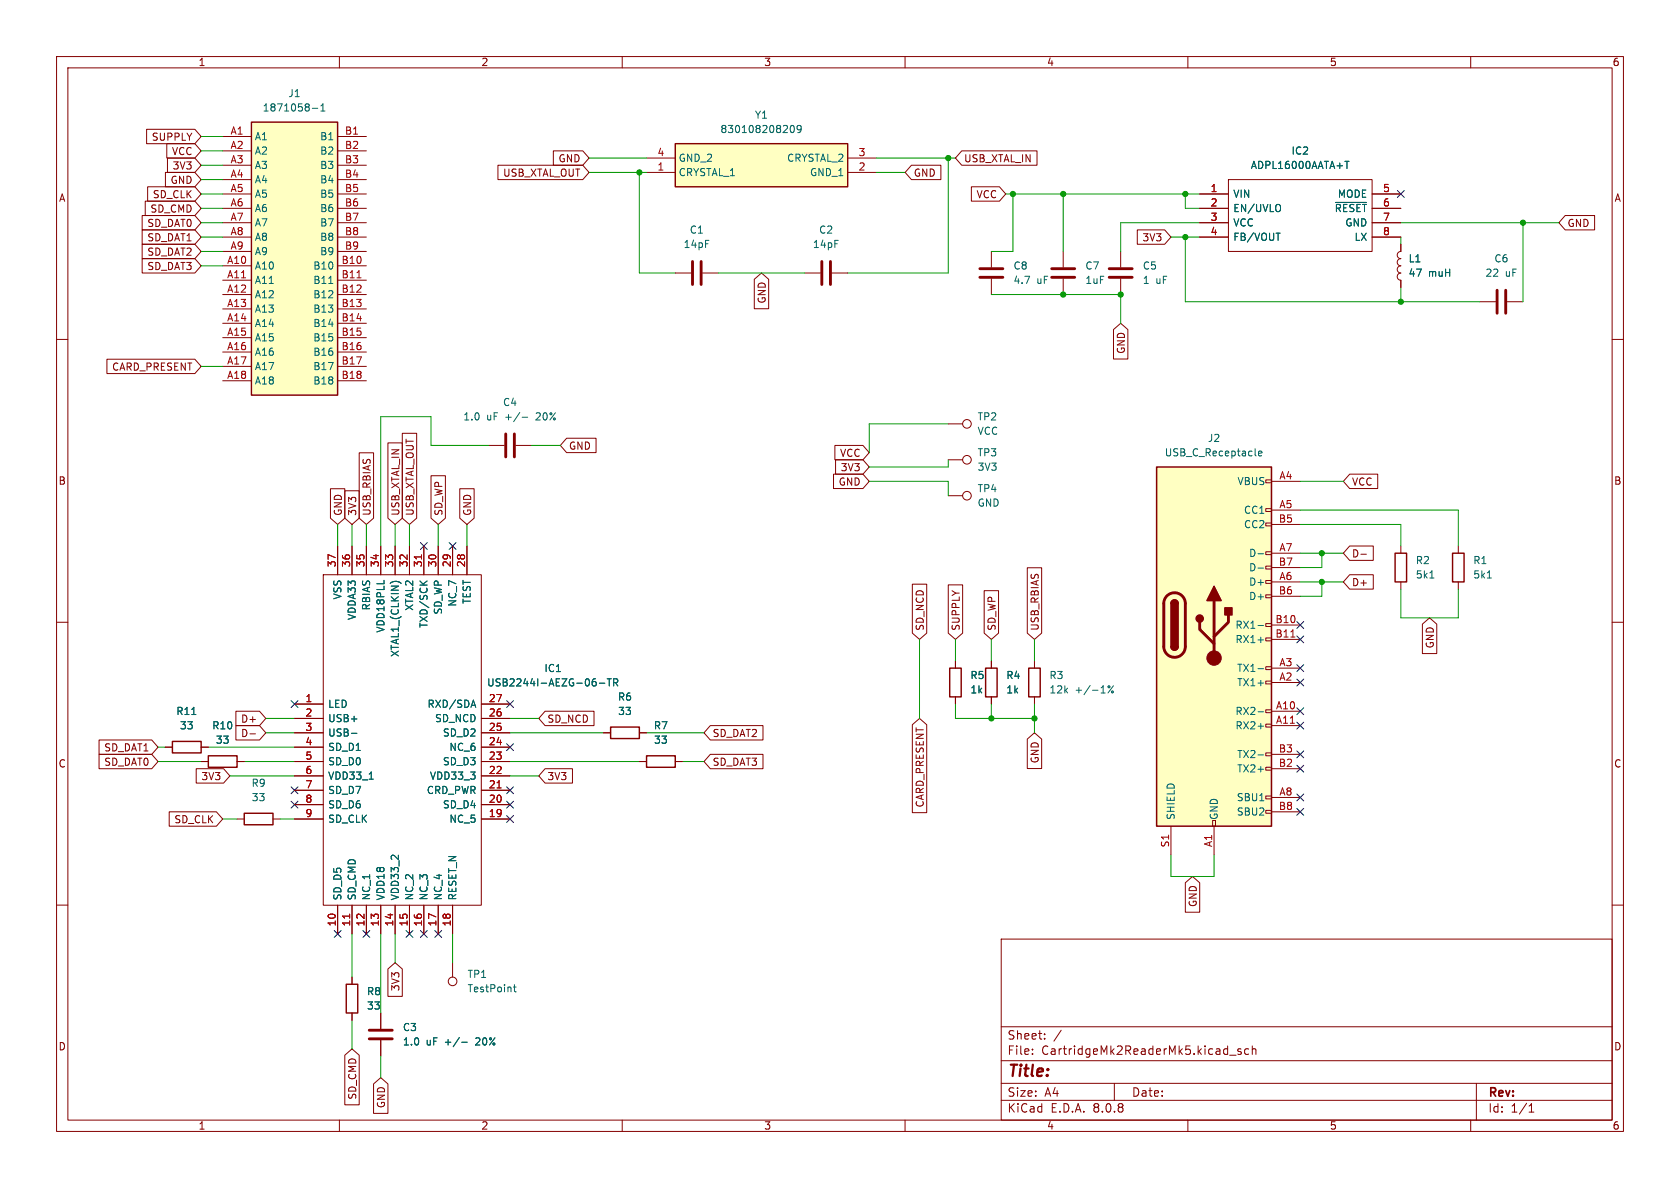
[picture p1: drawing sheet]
<svg xmlns="http://www.w3.org/2000/svg" width="297mm" height="210mm" viewBox="0 0 297 210" stroke-linecap="round" stroke-linejoin="round" font-family="sans-serif">
<g fill="none" stroke="#840000" stroke-width=".18">
<path d="M10 10h277v190h-277zM12 12h273v186h-273zM60 10v2M110 10v2M160 10v2M210 10v2M260 10v2M212.1 34.3h5.1M212.1 36.8h5.1M212.1 39.4h5.1M217.2 31.8h25.4v12.7h-25.4zM242.6 34.3h5"/>
<path d="M242.6 36.8h5M242.6 39.4h5M175.3 44.5v2.7M175.3 49.3v2.8M188 44.5v2.7M188 49.3v2.8M198.1 44.5v2.7M198.1 49.3v2.8M212.1 41.9h5.1M242.6 41.9h5M247.6 43.2v1.3a.64 .64 0 0 0-.6 .6 .64 .64 0 0 0 .6 .6M247.6 45.7a.64 .64 0 0 0-.6 .7 .64 .64 0 0 0 .6 .6 .64 .64 0 0 0-.6 .6 .64 .64 0 0 0 .6 .7 .64 .64 0 0 0-.6 .6 .64 .64 0 0 0 .6 .6v1.3"/>
<path d="M261.6 53.3h2.8M266.4 53.3h2.8M10 60h2M167.6 74.9h2.6M285 60h2M167.6 81.3h2.6M247.6 96.5v1.3M257.8 96.5v1.3M10 110h2M182.9 116.8v1.3M247.6 102.9v1.2M257.8 102.9v1.2"/>
<path d="M285 110h2M29.2 132.1h1.3M35.6 132.1h1.2M35.6 134.6h1.2M41.9 134.6h1.3M182.9 123.2v1.3M10 160h2M62.2 172.7v1.3M62.2 179.1v1.2M67.3 179.1v2.8M80 170.2v2.5M177 166h108v32h-108z"/>
<path d="M285 160h2M60 198v2M67.3 183.9v2.8M110 198v2M160 198v2M177 194.5h108M177 191.5h108M177 187.5h108M177 181.5h108M182.5 186.3v.1M182.5 185.5v.1M184.7 183.6v.1"/>
<path d="M184.7 182.8v.1M187.6 182.1l-1.3 2M197 191.5v3M210 198v2M217.4 186.5h1.1M219.4 185.5l-.4-.1-.2 .2 .1 .2 .5 .2v.3h-.6M220.7 185.5l-.4-.1-.3 .3v.4l.2 .2h.5M221.4 185.5l.2-.1 .4 .1v.9M221.4 184.9v1.5M260 198v2M261 191.5v6.5M270.3 196.6h.9"/>
<path d="M270.3 195.5l.4-.4v1.5"/>
<circle cx="170.9" cy="74.9" r=".76"/>
<circle cx="170.9" cy="81.3" r=".76"/>
<circle cx="80" cy="173.5" r=".76"/>
</g>
<path d="M246.6 97.8h2.1v5.1h-2.1zM256.8 97.8h2v5.1h-2zM181.9 118.1h2v5.1h-2zM30.5 131.1h5.1v2h-5.1zM36.8 133.6h5.1v2h-5.1zM61.2 174h2v5.1h-2z" fill="none" stroke="#840000" stroke-width=".25"/>
<g fill="none" stroke="#006464" stroke-width=".18">
<path d="M226.2 36.2a.9 .9 0 0 1 0 1.1M236.1 35.8h5.5M237.8 28.5h.7M238.1 28.5v1.3M225.6 41.2h.7M252.8 102.2h.7M262.9 102.2h.8M33.9 126.3h.7M194.7 122.5h.7M196.8 121.2l-.9 1.3M90.8 174.5h.4M90.9 174.1v1l.3 .2"/>
<path d="M81.6 184.2h1"/>
<circle cx="196.1" cy="121.4" r=".18"/>
<circle cx="196.7" cy="122.3" r=".18"/>
</g>
<path d="M173.2 47.5h4.1M173.2 49h4.1M185.9 47.5h4.1M185.9 49h4.1M196.1 47.5h4.1M196.1 49h4.1M264.7 51.3v4.1M266.2 51.3v4.1M65.3 183.6h4M65.3 182.1h4" fill="none" stroke="#840000" stroke-width=".51"/>
<path d="M44.4 21.6h15.3v48.3h-15.3z" fill="#ffffc2"/>
<path d="M44.4 21.6h15.3v48.3h-15.3z" fill="none" stroke="#840000" stroke-width=".25"/>
<g fill="none" stroke="#840000" stroke-width=".18">
<path d="M39.4 24.1h5M39.4 26.7h5M39.4 29.2h5M39.4 31.8h5M39.4 34.3h5M39.4 36.8h5M39.4 39.4h5M59.7 24.1h5.1M59.7 26.7h5.1M59.7 29.2h5.1M59.7 31.8h5.1M59.7 34.3h5.1"/>
<path d="M59.7 36.8h5.1M59.7 39.4h5.1M39.4 47h5M39.4 49.5h5M39.4 52.1h5M39.4 54.6h5M39.4 57.2h5M39.4 59.7h5M39.4 41.9h5M39.4 44.5h5M59.7 47h5.1M59.7 49.5h5.1"/>
<path d="M59.7 52.1h5.1M59.7 54.6h5.1M59.7 57.2h5.1M59.7 59.7h5.1M59.7 41.9h5.1M59.7 44.5h5.1M39.4 62.2h5M39.4 64.8h5M39.4 67.3h5M59.7 62.2h5.1M59.7 64.8h5.1M59.7 67.3h5.1"/>
</g>
<path d="M55.2 19.1h1M56.7 19.6h.8M56.7 18.7l.4-.3v1.2M58.1 50.1h.7" fill="none" stroke="#006464" stroke-width=".18"/>
<path d="M63.1 49.1h.7" fill="none" stroke="#a90000" stroke-width=".18"/>
<path d="M204.5 82.6h20.3v63.5h-20.3z" fill="#ffffc2"/>
<g fill="none" stroke="#840000" stroke-width=".18">
<path d="M119.4 48.3h2.8M124.2 48.3h2.8M142.2 48.3h2.8M147.1 48.3h2.8M86.4 78.7h2.8M91.2 78.7h2.8M223.8 97.5h1v.5h-1zM223.8 92.5h1v.5h-1zM223.8 89.9h1v.5h-1zM223.8 84.8h1v.5h-1zM224.8 85.1h5.1M224.8 90.2h5.1"/>
<path d="M224.8 97.8h5.1M224.8 92.7h5.1M223.8 117.9h1v.5h-1zM223.8 112.8h1v.5h-1zM223.8 110.2h1v.5h-1zM223.8 105.2h1v.5h-1zM223.8 102.6h1v.5h-1zM223.8 100.1h1v.5h-1zM224.8 118.1h5.1M224.8 102.9h5.1M224.8 110.5h5.1M224.8 113h5.1"/>
<path d="M224.8 105.4h5.1M224.8 100.3h5.1M106.7 129.5h1.2M113 134.6h1.3M113 129.5h1.3M119.4 134.6h1.2M223.8 135.6h1v.5h-1zM223.8 133.1h1v.5h-1zM223.8 128h1v.5h-1zM223.8 125.5h1v.5h-1zM223.8 120.4h1v.5h-1zM224.8 125.7h5.1"/>
<path d="M224.8 128.3h5.1M224.8 120.7h5.1M224.8 135.9h5.1M224.8 133.4h5.1M207 146.1v5M214.4 145h.5v1.1h-.5zM214.6 146.1v5M223.8 143.3h1v.5h-1zM223.8 140.7h1v.5h-1zM224.8 141h5.1M224.8 143.5h5.1"/>
</g>
<path d="M204.5 82.6h20.3v63.5h-20.3zM207 114.3a.64 .64 0 0 0 .6 .6 .64 .64 0 0 0 .7-.6M207 106.7a.64 .64 0 0 1 .6-.7 .64 .64 0 0 1 .7 .7M107.9 128.5h5.1v2.1h-5.1zM114.3 133.6h5.1v2h-5.1z" fill="none" stroke="#840000" stroke-width=".25"/>
<path d="M122.4 46.2v4.1M124 46.2v4.1M145.3 46.2v4.1M146.8 46.2v4.1M89.4 76.7v4.1M90.9 76.7v4.1M206.3 105.3a1.9 1.9 0 0 1 2.1-.4 1.9 1.9 0 0 1 1.1 1.8v7.6a1.91 1.91 0 0 1-1.9 1.9 1.91 1.91 0 0 1-1.9-1.9v-7.8l.2-.6zM212.1 110v1.3l2.5 2.5M214.6 106.2v10.1M217.2 108.7v1.3l-2.6 2.5" fill="none" stroke="#840000" stroke-width=".51"/>
<g fill="#840000" stroke="#840000" stroke-width=".25">
<path d="M207 114.3h1.3a.64 .64 0 0 1-.7 .6 .64 .64 0 0 1-.6-.6z"/>
<path d="M207 106.7h1.3v7.6h-1.3z"/>
<path d="M207.2 106.2a.64 .64 0 0 1 .7-.1 .64 .64 0 0 1 .4 .6h-1.3z"/>
<path d="M214.6 103.6l1.3 2.6h-2.5z"/>
<path d="M216.5 107.4h1.3v1.3h-1.3z"/>
<circle cx="212.1" cy="109.3" r=".63"/>
</g>
<circle cx="214.6" cy="116.3" r="1.27" fill="#840000" stroke="#840000" stroke-width=".18"/>
<path d="M92.3 73.8h1M222.4 97.9h1M222.5 80.2l.6-.2-.1-.2-.3-.1-.2 .2 .1 .6h.4M222.4 118.2h1M222.4 110.6h1M222.4 113.1h1M222.4 100.4h1M222.4 125.8h1M222.4 128.4h1M222.4 133.4h1" fill="none" stroke="#006464" stroke-width=".18"/>
<path d="M228.2 112.6h.7" fill="none" stroke="#a90000" stroke-width=".18"/>
<path d="M119.4 25.4h30.5v7.6h-30.5z" fill="#ffffc2"/>
<path d="M119.4 25.4h30.5v7.6h-30.5zM167.9 118.1h2v5.1h-2zM174.2 118.1h2.1v5.1h-2.1zM43.2 143.8h5.1v2h-5.1z" fill="none" stroke="#840000" stroke-width=".25"/>
<g fill="none" stroke="#840000" stroke-width=".18">
<path d="M25.1 38.1h9.3l1.2 1.3-1.2 1.2h-9.3zM25.7 35.6h8.7l1.2 1.2-1.2 1.3h-8.7zM25.9 22.9h8.5l1.2 1.2-1.2 1.3h-8.5zM26.1 33h8.3l1.2 1.3-1.2 1.3h-8.3zM29.2 30.5h5.2l1.2 1.3-1.2 1.2h-5.2zM29.5 25.4h4.9l1.2 1.3-1.2 1.2h-4.9zM29.6 27.9h4.8l1.2 1.3-1.2 1.3h-4.8zM88 29.2h15l1.1 1.3-1.1 1.3h-15zM97.8 26.7h5.2l1.1 1.2-1.1 1.3h-5.2zM114.3 30.5h5.1M114.3 27.9h5.1M149.9 30.5h5"/>
<path d="M149.9 27.9h5M161.1 29.2h5.2v2.6h-5.2l-1.1-1.3zM170 26.7h13.3v2.5h-13.3l-1.1-1.3zM171.7 33h5l1.1 1.3-1.1 1.3h-5zM212.1 34.3h5.1M212.1 36.8h5.1M212.1 39.4h5.1M242.6 34.3h5M242.6 36.8h5M242.6 39.4h5M276.7 38.1h5.2v2.5h-5.2l-1.1-1.2zM25.1 40.6h9.3l1.2 1.3-1.2 1.3h-9.3z"/>
<path d="M25.1 43.2h9.3l1.2 1.3-1.2 1.2h-9.3zM25.1 45.7h9.3l1.2 1.3-1.2 1.3h-9.3zM133.3 49.4l1.3-1.1 1.3 1.1v5.2h-2.6zM196.8 58.3l1.3-1.1 1.3 1.1v5.2h-2.6zM201.1 40.6h4.8l1.1 1.3-1.1 1.3h-4.8zM212.1 41.9h5.1M242.6 41.9h5M247.6 43.2v1.3M247.6 49.5v1.3M18.9 63.5h15.5l1.2 1.3-1.2 1.2h-15.5zM68.6 78.3h2.5v13.3l-1.3 1.1-1.2-1.1zM71.1 76.6h2.6v15l-1.3 1.1-1.3-1.1z"/>
<path d="M100.2 77.5h5.2v2.5h-5.2l-1.1-1.3zM147.6 78.7h5l1.1 1.3-1.1 1.3h-5zM58.4 86.4h2.6v5.2l-1.3 1.1-1.3-1.1zM59.7 96.5v5.1M61 86.8h2.5v4.8l-1.3 1.1-1.2-1.1zM62.2 96.5v5.1M63.5 80h2.5v11.6l-1.2 1.1-1.3-1.1zM64.8 96.5v5.1M67.3 96.5v5.1M69.8 96.5v5.1M72.4 96.5v5.1M74.9 96.5v5.1"/>
<path d="M76.2 84.1h2.5v7.5l-1.2 1.1-1.3-1.1zM77.5 96.5v5.1M80 96.5v5.1M81.3 86.4h2.5v5.2l-1.3 1.1-1.2-1.1zM82.5 96.5v5.1M147.4 83.8h5.2l1.1 1.3-1.1 1.3h-5.2zM147.7 81.3h4.9l1.1 1.3-1.1 1.2h-4.9zM167.6 87.6h2.6M238.6 83.8h5v2.6h-5l-1.1-1.3zM238.6 96.5h4.2v2.6h-4.2l-1.1-1.3zM240.6 98h1M57.1 101.6h28v58.4h-28z"/>
<path d="M161.3 103.3h2.5v8.6l-1.2 1.1-1.3-1.1zM167.6 103.4h2.6v8.5l-1.3 1.1-1.3-1.1zM168.9 116.8v1.3M174 104.4h2.5v7.5l-1.2 1.1-1.3-1.1zM175.3 116.8v1.3M181.6 100.4h2.6v11.5l-1.3 1.1-1.3-1.1zM238.6 101.6h4.2v2.5h-4.2l-1.1-1.2zM251.5 110.3l1.2-1.1 1.3 1.1v5.2h-2.5zM17.5 130.8h9.3l1.1 1.3-1.1 1.3h-9.3zM17.5 133.3h9.3l1.1 1.3-1.1 1.3h-9.3zM29.2 132.1h1.3M34.7 135.9h4.8l1.1 1.3-1.1 1.2h-4.8z"/>
<path d="M35.6 134.6h1.2M35.6 132.1h1.2M41.7 125.7h4.2l1.1 1.3-1.1 1.3h-4.2zM41.7 128.3h4.2l1.1 1.2-1.1 1.3h-4.2zM41.9 134.6h1.3M44.2 129.7h1M52.1 124.5h5M52.1 127h5M52.1 139.7h5M52.1 137.2h5M52.1 134.6h5M52.1 132.1h5"/>
<path d="M52.1 129.5h5M85.1 124.5h5.1M85.1 127h5.1M85.1 139.7h5.1M85.1 137.2h5.1M85.1 134.6h5.1M85.1 132.1h5.1M85.1 129.5h5.1M96.4 125.7h8.6v2.6h-8.6l-1.2-1.3zM96.4 135.9h4.8v2.5h-4.8l-1.2-1.2zM106.7 129.5h1.2M113 134.6h1.3"/>
<path d="M113 129.5h1.3M119.4 134.6h1.2M125.6 128.3h9.3v2.5h-9.3l-1.1-1.3zM125.6 133.3h9.3v2.6h-9.3l-1.1-1.3zM161.3 128.1l1.3-1.1 1.2 1.1v15.6h-2.5zM168.9 123.2v1.3M175.3 123.2v1.3M181.6 130.7l1.3-1.2 1.3 1.2v5.2h-2.6zM29.9 143.5h8.4l1.1 1.3-1.1 1.3h-8.4zM41.9 144.8h1.3M48.3 144.8h1.2M52.1 144.8h5"/>
<path d="M52.1 142.2h5M85.1 144.8h5.1M85.1 142.2h5.1M209.5 156.1l1.3-1.2 1.3 1.2v5.2h-2.6zM59.7 160v5.1M62.2 160v5.1M62.2 172.7v1.3M62.2 179.1v1.2M64.8 160v5.1M67.3 160v5.1M67.3 179.1v2.8M68.6 171.3l1.2-1.1 1.3 1.1v4.8h-2.5z"/>
<path d="M69.8 160v5.1M72.4 160v5.1M74.9 160v5.1M77.5 160v5.1M80 160v5.1M61 186.5l1.2-1.1 1.3 1.1v8.8h-2.5zM66 191.6l1.3-1.1 1.3 1.1v5.2h-2.6zM67.3 183.9v2.8"/>
<circle cx="170.9" cy="87.6" r=".76"/>
</g>
<g fill="none" stroke="#006464" stroke-width=".18">
<path d="M139.8 22.3l.2-.1a.68 .68 0 0 1 .4 .6 .68 .68 0 0 1-.4 .6l-.2-.1-.1-.3zM141.6 22.7l-.2 .3-.4-.1-.1-.2 .1-.5h.4l.2 .1a.84 .84 0 0 1-.3 1.1h-.3M226.2 36.2a.9 .9 0 0 1 0 1.1M236.1 35.8h5.5M237.8 28.5h.7M238.1 28.5v1.3M225.6 41.2h.7M69 103.1a1.49 1.49 0 0 1 1.9 0M74.2 102.7l.8 .7M75.5 102.7l-.7 .5M107.3 120h.8M107.7 120v1.3"/>
<path d="M33.9 126.3h.7M62.1 129.6h1M65.3 137.7h.7M83.4 124.7h.6M83.7 123.8l.4 1.2M106 120.8h.9M108.5 120.7l.6-.1 .1-.2v-.3l-.7-.1v1.3M108.8 120.7l.4 .6M81.6 184.2h1"/>
</g>
<path d="M74.5 98.1v.7M87.9 139.3h.7M61.8 161.6v.7" fill="none" stroke="#a90000" stroke-width=".18"/>
<g fill="none" stroke="#009600" stroke-width=".18">
<path d="M35.6 34.3h3.8M35.6 29.2h3.8M35.6 31.8h3.8M35.6 39.4h3.8M35.6 36.8h3.8M35.6 26.7h3.8M35.6 24.1h3.8M104.1 30.5h10.2M104.1 27.9h10.2M113 30.5v17.8h6.4M154.9 30.5h5.1M154.9 27.9h14"/>
<path d="M167.6 27.9v20.4h-17.7M177.8 34.3h34.3M179.1 34.3v10.2h-3.8M188 34.3v10.2M209.5 34.3v2.5h2.6M212.1 39.4h-14v5.1M247.6 39.4h28M269.2 39.4v13.9M35.6 44.5h3.8M35.6 41.9h3.8M35.6 47h3.8M127 48.3h15.2"/>
<path d="M175.3 52.1h22.8v5.1M207 41.9h5.1M209.5 41.9v11.4h52.1M247.6 41.9v1.3M247.6 50.8v2.5M35.6 64.8h3.8M86.4 78.7h-10.2v-5h-8.9v22.8M94 78.7h5.1M167.6 74.9h-13.9v5.1M59.7 92.7v3.8M62.2 92.7v3.8M64.8 92.7v3.8"/>
<path d="M69.8 92.7v3.8M72.4 92.7v3.8M77.5 92.7v3.8M82.5 92.7v3.8M153.7 85.1h13.9v2.5M167.6 81.3v1.3h-13.9M229.9 85.1h7.6M229.9 92.7h17.7v3.8M229.9 90.2h27.9v6.3M229.9 97.8h7.6M233.7 97.8v2.5h-3.8M162.6 113v14"/>
<path d="M168.9 113v3.8M175.3 113v3.8M182.9 113v3.8M229.9 102.9h7.6M233.7 102.9v2.5h-3.8M247.6 104.1v5.1h10.2v-5.1M27.9 134.6h7.7M27.9 132.1h1.3M36.8 132.1h15.3M40.6 137.2h11.5M43.2 134.6h8.9M47 127h5.1"/>
<path d="M47 129.5h5.1M90.2 134.6h22.8M90.2 137.2h5M90.2 127h5M90.2 129.5h16.5M114.3 129.5h10.2M120.6 134.6h3.9M168.9 124.5v2.5h14M175.3 124.5v2.5M182.9 124.5v5M39.4 144.8h2.5M49.5 144.8h2.6"/>
<path d="M207 151.1v3.8h7.6v-3.8M62.2 165.1v7.6M67.3 165.1v14M69.8 165.1v5.1M80 165.1v5.1M62.2 180.3v5.1M67.3 186.7v3.8"/>
</g>
<g fill="none" stroke="#000084" stroke-width=".18">
<path d="M247 33.7l1.3 1.2M248.3 33.7l-1.3 1.2M74.3 95.9l1.2 1.2M75.5 95.9l-1.2 1.2M79.4 95.9l1.2 1.2M80.6 95.9l-1.2 1.2M229.3 109.9l1.2 1.2M229.3 117.5l1.2 1.2M229.3 112.4l1.2 1.2M230.5 109.9l-1.2 1.2M230.5 117.5l-1.2 1.2M230.5 112.4l-1.2 1.2"/>
<path d="M51.5 123.9l1.2 1.2M51.5 139.1l1.2 1.2M52.7 123.9l-1.2 1.2M52.7 139.1l-1.2 1.2M89.6 139.1l1.2 1.2M89.6 131.5l1.2 1.2M89.6 123.9l1.2 1.2M90.8 139.1l-1.2 1.2M90.8 131.5l-1.2 1.2M90.8 123.9l-1.2 1.2M229.3 120l1.2 1.3M229.3 125.1l1.2 1.2"/>
<path d="M229.3 127.7l1.2 1.2M229.3 135.3l1.2 1.2M229.3 132.7l1.2 1.3M230.5 120l-1.2 1.3M230.5 125.1l-1.2 1.2M230.5 127.7l-1.2 1.2M230.5 135.3l-1.2 1.2M230.5 132.7l-1.2 1.3M51.5 141.6l1.2 1.2M52.7 141.6l-1.2 1.2M89.6 141.6l1.2 1.2M89.6 144.2l1.2 1.2"/>
<path d="M90.8 141.6l-1.2 1.2M90.8 144.2l-1.2 1.2M229.3 140.4l1.2 1.2M229.3 142.9l1.2 1.2M230.5 140.4l-1.2 1.2M230.5 142.9l-1.2 1.2M59.1 164.5l1.2 1.2M60.3 164.5l-1.2 1.2M64.2 164.5l1.2 1.2M65.4 164.5l-1.2 1.2M71.8 164.5l1.2 1.2M73 164.5l-1.2 1.2"/>
<path d="M74.3 164.5l1.2 1.2M75.5 164.5l-1.2 1.2M76.9 164.5l1.2 1.2M78.1 164.5l-1.2 1.2"/>
</g>
<g fill="#009600" stroke="#009600" stroke-width=".18">
<circle cx="179.1" cy="34.3" r=".46"/>
<circle cx="188" cy="34.3" r=".46"/>
<circle cx="209.5" cy="41.9" r=".46"/>
<circle cx="209.5" cy="34.3" r=".46"/>
<circle cx="188" cy="52.1" r=".46"/>
<circle cx="198.1" cy="52.1" r=".46"/>
<circle cx="167.6" cy="27.9" r=".46"/>
<circle cx="175.3" cy="127" r=".46"/>
<circle cx="182.9" cy="127" r=".46"/>
<circle cx="113" cy="30.5" r=".46"/>
<circle cx="233.7" cy="102.9" r=".46"/>
<circle cx="247.6" cy="53.3" r=".46"/>
<circle cx="233.7" cy="97.8" r=".46"/>
<circle cx="269.2" cy="39.4" r=".46"/>
</g>
<text font-size="2.8" fill="#840000" x="178" y="190.9">Title:</text>
<g font-size="2.1" fill="#840000">
<text x="178" y="184">Sheet:</text>
<text x="178" y="186.7">File:</text>
<text x="184.1" y="186.7">CartridgeMk2ReaderMk5.kicad_sch</text>
<text x="178" y="196.9">KiCad</text>
<text x="178" y="194.1">Size:</text>
<text x="184.7" y="194.1">A4</text>
<text x="185.7" y="196.9">E.D.A.</text>
<text x="193.3" y="196.9">8.0.8</text>
<text x="200" y="194.1">Date:</text>
<text x="263" y="194.3">Rev:</text>
<text x="263" y="196.9">Id:</text>
<text x="267.1" y="196.9">1/1</text>
</g>
<g font-size="1.8" fill="#840000">
<text x="35" y="11.9">1</text>
<text x="85" y="11.9">2</text>
<text x="135" y="11.9">3</text>
<text x="185" y="11.9">4</text>
<text x="235" y="11.9">5</text>
<text x="285" y="11.9">6</text>
<text x="26.7" y="25.1">SUPPLY</text>
<text x="30.3" y="27.6">VCC</text>
<text x="98.6" y="28.9">GND</text>
<text x="170.3" y="28.9">USB_XTAL_IN</text>
<text x="10.3" y="35.9">A</text>
<text x="26.9" y="35.2">SD_CLK</text>
<text x="30.1" y="32.7">GND</text>
<text x="30.4" y="30.2">3V3</text>
<text x="88.8" y="31.4">USB_XTAL_OUT</text>
<text x="161.4" y="31.4">GND</text>
<text x="172.5" y="35.2">VCC</text>
<text x="285.3" y="35.9">A</text>
<text x="25.9" y="40.3">SD_DAT0</text>
<text x="26.5" y="37.8">SD_CMD</text>
<text x="277" y="40.3">GND</text>
<text x="25.9" y="42.9">SD_DAT1</text>
<text x="25.9" y="45.4">SD_DAT2</text>
<text x="25.9" y="47.9">SD_DAT3</text>
<text x="201.9" y="42.9">3V3</text>
<text x="135.6" y="53.8" transform="rotate(-90 135.6 53.8)">GND</text>
<text x="19.7" y="65.7">CARD_PRESENT</text>
<text x="199.1" y="62.7" transform="rotate(-90 199.1 62.7)">GND</text>
<text x="100.5" y="79.7">GND</text>
<text x="148.4" y="81">VCC</text>
<text x="148.5" y="83.5">3V3</text>
<text x="10.3" y="85.9">B</text>
<text x="148.2" y="86">GND</text>
<text x="238.9" y="86">VCC</text>
<text x="285.3" y="85.9">B</text>
<text x="60.6" y="91.3" transform="rotate(-90 60.6 91.3)">GND</text>
<text x="63.2" y="91.3" transform="rotate(-90 63.2 91.3)">3V3</text>
<text x="65.7" y="91.3" transform="rotate(-90 65.7 91.3)">USB_RBIAS</text>
<text x="70.8" y="91.3" transform="rotate(-90 70.8 91.3)">USB_XTAL_IN</text>
<text x="73.3" y="91.3" transform="rotate(-90 73.3 91.3)">USB_XTAL_OUT</text>
<text x="78.4" y="91.3" transform="rotate(-90 78.4 91.3)">SD_WP</text>
<text x="83.5" y="91.3" transform="rotate(-90 83.5 91.3)">GND</text>
<text x="238.9" y="98.7">D-</text>
<text x="238.9" y="103.8">D+</text>
<text x="163.5" y="111.6" transform="rotate(-90 163.5 111.6)">SD_NCD</text>
<text x="169.9" y="111.6" transform="rotate(-90 169.9 111.6)">SUPPLY</text>
<text x="176.2" y="111.6" transform="rotate(-90 176.2 111.6)">SD_WP</text>
<text x="183.8" y="111.6" transform="rotate(-90 183.8 111.6)">USB_RBIAS</text>
<text x="253.7" y="114.7" transform="rotate(-90 253.7 114.7)">GND</text>
<text x="42.5" y="128">D+</text>
<text x="42.5" y="130.5">D-</text>
<text x="96.7" y="128">SD_NCD</text>
<text x="125.9" y="130.5">SD_DAT2</text>
<text x="10.3" y="135.9">C</text>
<text x="18.3" y="133">SD_DAT1</text>
<text x="18.3" y="135.6">SD_DAT0</text>
<text x="125.9" y="135.6">SD_DAT3</text>
<text x="183.8" y="135" transform="rotate(-90 183.8 135)">GND</text>
<text x="285.3" y="135.9">C</text>
<text x="35.5" y="138.1">3V3</text>
<text x="96.7" y="138.1">3V3</text>
<text x="163.5" y="142.8" transform="rotate(-90 163.5 142.8)">CARD_PRESENT</text>
<text x="30.7" y="145.7">SD_CLK</text>
<text x="211.8" y="160.4" transform="rotate(-90 211.8 160.4)">GND</text>
<text x="70.8" y="175.3" transform="rotate(-90 70.8 175.3)">3V3</text>
<text x="10.3" y="185.9">D</text>
<text x="285.3" y="185.9">D</text>
<text x="63.2" y="194.5" transform="rotate(-90 63.2 194.5)">SD_CMD</text>
<text x="68.3" y="196" transform="rotate(-90 68.3 196)">GND</text>
<text x="35" y="199.9">1</text>
<text x="85" y="199.9">2</text>
<text x="135" y="199.9">3</text>
<text x="185" y="199.9">4</text>
<text x="235" y="199.9">5</text>
<text x="285" y="199.9">6</text>
</g>
<g font-size="1.8" fill="#006464">
<text x="50.9" y="17.4">J1</text>
<text x="46.3" y="19.9">1871058-1</text>
<text x="127.3" y="23.7">830108208209</text>
<text x="133.4" y="21.2">Y1</text>
<text x="45" y="25">A1</text>
<text x="45" y="27.5">A2</text>
<text x="56.5" y="25">B1</text>
<text x="56.5" y="27.5">B2</text>
<text x="119.9" y="28.8">GND_2</text>
<text x="139" y="28.8">CRYSTAL_2</text>
<text x="228.2" y="27.5">IC2</text>
<text x="45" y="30.1">A3</text>
<text x="45" y="32.6">A4</text>
<text x="45" y="35.2">A5</text>
<text x="56.5" y="30.1">B3</text>
<text x="56.5" y="32.6">B4</text>
<text x="56.5" y="35.2">B5</text>
<text x="119.9" y="31.3">CRYSTAL_1</text>
<text x="143.1" y="31.3">GND_1</text>
<text x="217.9" y="35.2">VIN</text>
<text x="221" y="30.1">ADPL16000AATA+T</text>
<text x="236.4" y="35.2">MODE</text>
<text x="45" y="37.7">A6</text>
<text x="45" y="40.2">A7</text>
<text x="56.5" y="37.7">B6</text>
<text x="56.5" y="40.2">B7</text>
<text x="121.8" y="41.5">C1</text>
<text x="144.7" y="41.5">C2</text>
<text x="217.9" y="37.7">EN/UVLO</text>
<text x="217.9" y="40.2">VCC</text>
<text x="235.9" y="37.7">~{RESET}</text>
<text x="237.7" y="40.2">GND</text>
<text x="45" y="47.9">A10</text>
<text x="45" y="42.8">A8</text>
<text x="45" y="45.3">A9</text>
<text x="55.3" y="47.9">B10</text>
<text x="56.5" y="42.8">B8</text>
<text x="56.5" y="45.3">B9</text>
<text x="120.8" y="44">14pF</text>
<text x="143.6" y="44">14pF</text>
<text x="179.1" y="47.9">C8</text>
<text x="191.8" y="47.9">C7</text>
<text x="201.9" y="47.9">C5</text>
<text x="217.9" y="42.8">FB/VOUT</text>
<text x="239.4" y="42.8">LX</text>
<text x="248.9" y="46.6">L1</text>
<text x="264.1" y="46.6">C6</text>
<text x="45" y="50.4">A11</text>
<text x="45" y="52.9">A12</text>
<text x="55.3" y="50.4">B11</text>
<text x="55.3" y="52.9">B12</text>
<text x="179.1" y="50.4">4.7</text>
<text x="183.3" y="50.4">uF</text>
<text x="191.8" y="50.4">1uF</text>
<text x="201.9" y="50.4">1</text>
<text x="204.3" y="50.4">uF</text>
<text x="248.9" y="49.1">47</text>
<text x="252.5" y="49.1">muH</text>
<text x="262.5" y="49.1">22</text>
<text x="266.1" y="49.1">uF</text>
<text x="45" y="55.5">A13</text>
<text x="45" y="58">A14</text>
<text x="55.3" y="55.5">B13</text>
<text x="55.3" y="58">B14</text>
<text x="45" y="60.6">A15</text>
<text x="45" y="63.1">A16</text>
<text x="45" y="65.6">A17</text>
<text x="55.3" y="60.6">B15</text>
<text x="55.3" y="63.1">B16</text>
<text x="55.3" y="65.6">B17</text>
<text x="45" y="68.2">A18</text>
<text x="55.3" y="68.2">B18</text>
<text x="88.8" y="72">C4</text>
<text x="81.8" y="74.5">1.0</text>
<text x="86" y="74.5">uF</text>
<text x="89.4" y="74.5">+/-</text>
<text x="95.1" y="74.5">20%</text>
<text x="172.7" y="74.5">TP2</text>
<text x="172.7" y="77.1">VCC</text>
<text x="172.7" y="80.9">TP3</text>
<text x="172.7" y="83.4">3V3</text>
<text x="205.8" y="80.9">USB_C_Receptacle</text>
<text x="213.4" y="78.3">J2</text>
<text x="172.7" y="87.2">TP4</text>
<text x="172.7" y="89.8">GND</text>
<text x="218.7" y="86">VBUS</text>
<text x="219.8" y="91">CC1</text>
<text x="219.8" y="93.6">CC2</text>
<text x="220.7" y="98.7">D-</text>
<text x="220.7" y="101.2">D-</text>
<text x="250.2" y="99.9">R2</text>
<text x="260.4" y="99.9">R1</text>
<text x="60.6" y="106.1" transform="rotate(-90 60.6 106.1)">VSS</text>
<text x="80.9" y="107.3" transform="rotate(-90 80.9 107.3)">NC_7</text>
<text x="83.4" y="106.9" transform="rotate(-90 83.4 106.9)">TEST</text>
<text x="220.7" y="103.7">D+</text>
<text x="220.7" y="106.3">D+</text>
<text x="250.2" y="102.5">5k1</text>
<text x="260.4" y="102.5">5k1</text>
<text x="63.1" y="109.7" transform="rotate(-90 63.1 109.7)">VDDA33</text>
<text x="65.6" y="108" transform="rotate(-90 65.6 108)">RBIAS</text>
<text x="68.2" y="111.9" transform="rotate(-90 68.2 111.9)">VDD18PLL</text>
<text x="73.3" y="108.1" transform="rotate(-90 73.3 108.1)">XTAL2</text>
<text x="75.8" y="111.1" transform="rotate(-90 75.8 111.1)">TXD/SCK</text>
<text x="78.3" y="108.7" transform="rotate(-90 78.3 108.7)">SD_WP</text>
<text x="218.3" y="111.4">RX1-</text>
<text x="218.3" y="113.9">RX1+</text>
<text x="70.7" y="116.2" transform="rotate(-90 70.7 116.2)">XTAL1_(CLKIN)</text>
<text x="96.1" y="119">IC1</text>
<text x="218.6" y="119">TX1-</text>
<text x="57.9" y="125.3">LED</text>
<text x="75.5" y="125.3">RXD/SDA</text>
<text x="86" y="121.5">USB2244I-AEZG-06-TR</text>
<text x="109.1" y="124.1">R6</text>
<text x="171.5" y="120.2">R5</text>
<text x="171.5" y="122.8">1k</text>
<text x="177.8" y="120.2">R4</text>
<text x="177.8" y="122.8">1k</text>
<text x="185.4" y="120.2">R3</text>
<text x="185.4" y="122.8">12k</text>
<text x="190" y="122.8">+/-1%</text>
<text x="218.6" y="121.5">TX1+</text>
<text x="31.1" y="126.6">R11</text>
<text x="31.7" y="129.1">33</text>
<text x="37.4" y="129.1">R10</text>
<text x="38.1" y="131.7">33</text>
<text x="57.9" y="127.9">USB+</text>
<text x="57.9" y="130.4">USB-</text>
<text x="76.8" y="127.9">SD_NCD</text>
<text x="78.2" y="130.4">SD_D2</text>
<text x="109.2" y="126.6">33</text>
<text x="115.5" y="129.1">R7</text>
<text x="115.5" y="131.7">33</text>
<text x="218.3" y="126.6">RX2-</text>
<text x="218.3" y="129.1">RX2+</text>
<text x="57.9" y="132.9">SD_D1</text>
<text x="57.9" y="135.5">SD_D0</text>
<text x="78.2" y="135.5">SD_D3</text>
<text x="79.3" y="132.9">NC_6</text>
<text x="218.6" y="136.8">TX2+</text>
<text x="218.6" y="134.2">TX2-</text>
<text x="44.4" y="139.3">R9</text>
<text x="44.4" y="141.8">33</text>
<text x="57.9" y="138">VDD33_1</text>
<text x="57.9" y="140.6">SD_D7</text>
<text x="57.9" y="143.1">SD_D6</text>
<text x="75.4" y="140.6">CRD_PWR</text>
<text x="75.9" y="138">VDD33_3</text>
<text x="78.2" y="143.1">SD_D4</text>
<text x="218.6" y="141.8">SBU1</text>
<text x="57.9" y="145.6">SD_CLK</text>
<text x="79.3" y="145.6">NC_5</text>
<text x="207.9" y="145" transform="rotate(-90 207.9 145)">SHIELD</text>
<text x="215.5" y="145" transform="rotate(-90 215.5 145)">GND</text>
<text x="218.6" y="144.4">SBU2</text>
<text x="60.6" y="159.3" transform="rotate(-90 60.6 159.3)">SD_D5</text>
<text x="63.1" y="159.3" transform="rotate(-90 63.1 159.3)">SD_CMD</text>
<text x="65.6" y="159.3" transform="rotate(-90 65.6 159.3)">NC_1</text>
<text x="68.2" y="159.3" transform="rotate(-90 68.2 159.3)">VDD18</text>
<text x="70.7" y="159.3" transform="rotate(-90 70.7 159.3)">VDD33_2</text>
<text x="73.3" y="159.3" transform="rotate(-90 73.3 159.3)">NC_2</text>
<text x="75.8" y="159.3" transform="rotate(-90 75.8 159.3)">NC_3</text>
<text x="78.3" y="159.3" transform="rotate(-90 78.3 159.3)">NC_4</text>
<text x="80.9" y="159.3" transform="rotate(-90 80.9 159.3)">RESET_N</text>
<text x="82.6" y="173.1">TP1</text>
<text x="64.8" y="176.1">R8</text>
<text x="64.8" y="178.7">33</text>
<text x="82.6" y="175.6">TestPoint</text>
<text x="71.1" y="182.5">C3</text>
<text x="71.1" y="185">1.0</text>
<text x="75.3" y="185">uF</text>
<text x="78.7" y="185">+/-</text>
<text x="84.4" y="185">20%</text>
</g>
<g font-size="1.8" fill="#a90000">
<text x="40.7" y="23.9">A1</text>
<text x="60.9" y="23.9">B1</text>
<text x="40.7" y="26.4">A2</text>
<text x="40.7" y="29">A3</text>
<text x="60.9" y="26.4">B2</text>
<text x="60.9" y="29">B3</text>
<text x="116.1" y="27.7">4</text>
<text x="151.7" y="27.7">3</text>
<text x="40.7" y="31.5">A4</text>
<text x="40.7" y="34">A5</text>
<text x="60.9" y="31.5">B4</text>
<text x="60.9" y="34">B5</text>
<text x="116.1" y="30.2">1</text>
<text x="151.7" y="30.2">2</text>
<text x="213.9" y="34">1</text>
<text x="244.4" y="34">5</text>
<text x="40.7" y="36.6">A6</text>
<text x="40.7" y="39.1">A7</text>
<text x="40.7" y="41.7">A8</text>
<text x="60.9" y="36.6">B6</text>
<text x="60.9" y="39.1">B7</text>
<text x="60.9" y="41.7">B8</text>
<text x="213.9" y="36.6">2</text>
<text x="213.9" y="39.1">3</text>
<text x="213.9" y="41.7">4</text>
<text x="244.4" y="36.6">6</text>
<text x="244.4" y="39.1">7</text>
<text x="244.4" y="41.7">8</text>
<text x="40.1" y="46.7">A10</text>
<text x="40.7" y="44.2">A9</text>
<text x="60.3" y="46.7">B10</text>
<text x="60.9" y="44.2">B9</text>
<text x="40.1" y="49.3">A11</text>
<text x="40.1" y="51.8">A12</text>
<text x="60.3" y="49.3">B11</text>
<text x="60.3" y="51.8">B12</text>
<text x="40.1" y="54.4">A13</text>
<text x="40.1" y="56.9">A14</text>
<text x="40.1" y="59.4">A15</text>
<text x="60.3" y="54.4">B13</text>
<text x="60.3" y="56.9">B14</text>
<text x="60.3" y="59.4">B15</text>
<text x="40.1" y="62">A16</text>
<text x="40.1" y="64.5">A17</text>
<text x="60.3" y="62">B16</text>
<text x="60.3" y="64.5">B17</text>
<text x="40.1" y="67.1">A18</text>
<text x="60.3" y="67.1">B18</text>
<text x="226.1" y="84.8">A4</text>
<text x="226.1" y="89.9">A5</text>
<text x="226" y="92.5">B5</text>
<text x="59.4" y="100.4" transform="rotate(-90 59.4 100.4)">37</text>
<text x="62" y="100.4" transform="rotate(-90 62 100.4)">36</text>
<text x="64.5" y="100.4" transform="rotate(-90 64.5 100.4)">35</text>
<text x="67.1" y="100.4" transform="rotate(-90 67.1 100.4)">34</text>
<text x="69.6" y="100.4" transform="rotate(-90 69.6 100.4)">33</text>
<text x="72.1" y="100.4" transform="rotate(-90 72.1 100.4)">32</text>
<text x="74.7" y="100.4" transform="rotate(-90 74.7 100.4)">31</text>
<text x="77.2" y="100.4" transform="rotate(-90 77.2 100.4)">30</text>
<text x="79.8" y="100.4" transform="rotate(-90 79.8 100.4)">29</text>
<text x="82.3" y="100.4" transform="rotate(-90 82.3 100.4)">28</text>
<text x="226" y="100.1">B7</text>
<text x="226.1" y="97.5">A7</text>
<text x="226" y="105.2">B6</text>
<text x="226.1" y="102.6">A6</text>
<text x="225.4" y="110.2">B10</text>
<text x="225.4" y="112.8">B11</text>
<text x="226.1" y="117.9">A3</text>
<text x="53.9" y="124.2">1</text>
<text x="86.3" y="124.2">27</text>
<text x="225.5" y="125.5">A10</text>
<text x="226.1" y="120.4">A2</text>
<text x="53.9" y="126.7">2</text>
<text x="53.9" y="129.3">3</text>
<text x="53.9" y="131.8">4</text>
<text x="86.3" y="131.8">24</text>
<text x="86.3" y="129.3">25</text>
<text x="86.3" y="126.7">26</text>
<text x="225.5" y="128">A11</text>
<text x="53.9" y="134.4">5</text>
<text x="53.9" y="136.9">6</text>
<text x="86.3" y="136.9">22</text>
<text x="86.3" y="134.4">23</text>
<text x="226" y="135.6">B2</text>
<text x="226" y="133.1">B3</text>
<text x="53.9" y="139.4">7</text>
<text x="53.9" y="142">8</text>
<text x="86.3" y="142">20</text>
<text x="86.3" y="139.4">21</text>
<text x="226" y="143.3">B8</text>
<text x="226.1" y="140.7">A8</text>
<text x="53.9" y="144.5">9</text>
<text x="86.3" y="144.5">19</text>
<text x="206.8" y="149.9" transform="rotate(-90 206.8 149.9)">S1</text>
<text x="214.4" y="149.8" transform="rotate(-90 214.4 149.8)">A1</text>
<text x="59.4" y="163.9" transform="rotate(-90 59.4 163.9)">10</text>
<text x="62" y="163.9" transform="rotate(-90 62 163.9)">11</text>
<text x="64.5" y="163.9" transform="rotate(-90 64.5 163.9)">12</text>
<text x="67.1" y="163.9" transform="rotate(-90 67.1 163.9)">13</text>
<text x="69.6" y="163.9" transform="rotate(-90 69.6 163.9)">14</text>
<text x="72.1" y="163.9" transform="rotate(-90 72.1 163.9)">15</text>
<text x="74.7" y="163.9" transform="rotate(-90 74.7 163.9)">16</text>
<text x="77.2" y="163.9" transform="rotate(-90 77.2 163.9)">17</text>
<text x="79.8" y="163.9" transform="rotate(-90 79.8 163.9)">18</text>
</g>
</svg>
